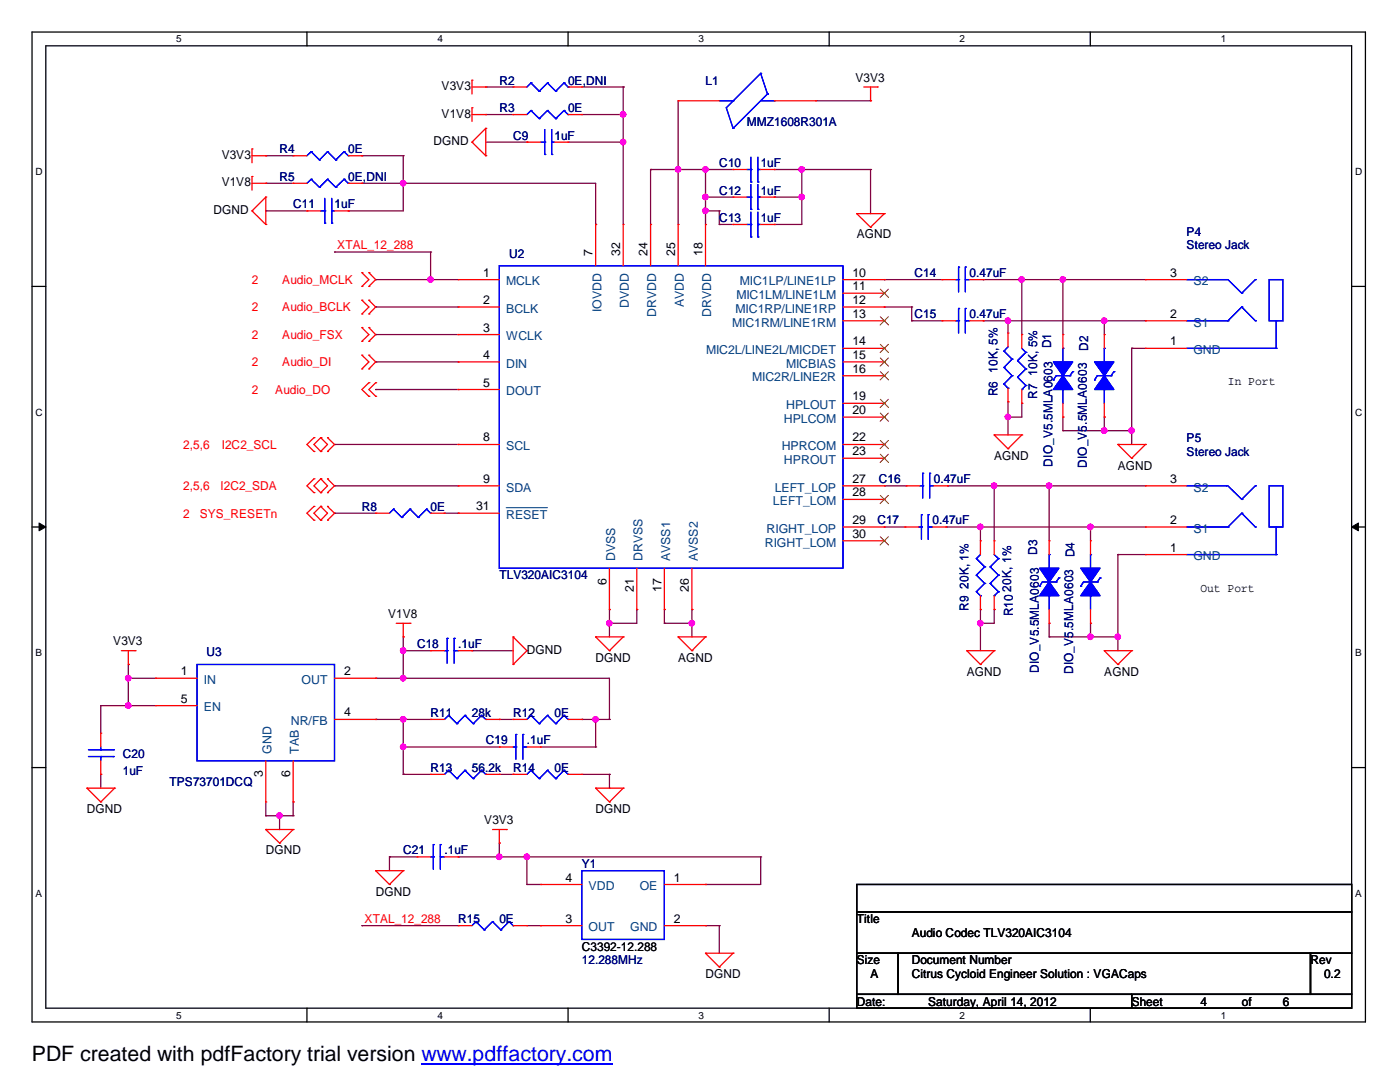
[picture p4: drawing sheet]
<svg xmlns="http://www.w3.org/2000/svg" width="279mm" height="216mm" viewBox="0 0 279 216" stroke-linecap="round" stroke-linejoin="round" font-family="sans-serif">
<path d="M6.4 6.4h266.1v197.5h-266.1zM9.1 9.1h260.6v192.1h-260.6z" fill="none" stroke="#000" stroke-width=".25"/>
<g fill="#fff">
<path d="M35.2 6.6h1.1v2.3h-1.1z"/>
<path d="M35.2 201.4h1.1v2.3h-1.1z"/>
</g>
<path d="M61.3 6.4v2.7M61.3 201.2v2.7" fill="none" stroke="#000" stroke-width=".25"/>
<g fill="#fff">
<path d="M87.3 6.6h1.1v2.3h-1.1z"/>
<path d="M87.3 201.4h1.1v2.3h-1.1z"/>
</g>
<path d="M113.4 6.4v2.7M113.4 201.2v2.7" fill="none" stroke="#000" stroke-width=".25"/>
<g fill="#fff">
<path d="M139.4 6.6h1.1v2.3h-1.1z"/>
<path d="M139.4 201.4h1.1v2.3h-1.1z"/>
</g>
<path d="M165.5 6.4v2.7M165.5 201.2v2.7" fill="none" stroke="#000" stroke-width=".25"/>
<g fill="#fff">
<path d="M191.5 6.6h1.1v2.3h-1.1z"/>
<path d="M191.5 201.4h1.1v2.3h-1.1z"/>
</g>
<path d="M217.6 6.4v2.7M217.6 201.2v2.7" fill="none" stroke="#000" stroke-width=".25"/>
<g fill="#fff">
<path d="M243.6 6.6h1.1v2.3h-1.1z"/>
<path d="M243.6 201.4h1.1v2.3h-1.1z"/>
<path d="M7.1 33.1h1.4v2.2h-1.4z"/>
<path d="M270.5 33.1h1.4v2.2h-1.4z"/>
<path d="M7.1 81.1h1.4v2.3h-1.4z"/>
<path d="M270.5 81.1h1.4v2.3h-1.4z"/>
</g>
<path d="M6.4 57.2h2.7M269.7 57.2h2.8" fill="none" stroke="#000" stroke-width=".25"/>
<g fill="#fff">
<path d="M7.1 129.1h1.3v2.3h-1.3z"/>
<path d="M270.5 129.1h1.3v2.3h-1.3z"/>
</g>
<path d="M6.4 105.2h2.7M269.7 105.2h2.8" fill="none" stroke="#000" stroke-width=".25"/>
<g fill="#000" stroke="#000" stroke-width=".2">
<path d="M7.8 104.4l1.3 .8-1.3 .7z" fill-rule="evenodd"/>
<path d="M269.7 105.2l1.4-.8v1.5z" fill-rule="evenodd"/>
</g>
<g fill="#fff">
<path d="M7.1 177.1h1.3v2.3h-1.3z"/>
<path d="M270.5 177.1h1.3v2.3h-1.3z"/>
</g>
<path d="M6.4 153.2h2.7M269.7 153.2h2.8M171 176.5h98.7v5.4h-98.7zM171 181.9h98.7v8.3h-98.7zM171 190.2h8.2v8.2h-8.2zM171 198.4h54.8v2.8h-54.8zM179.2 190.2h82.3v8.2h-82.3zM225.8 198.4h43.9v2.8h-43.9zM261.5 190.2h8.2v8.2h-8.2z" fill="none" stroke="#000" stroke-width=".25"/>
<g fill="none" stroke="#800040" stroke-width=".25">
<path d="M96.9 17.4h.1M96.9 17.4h5.5M116.1 17.4h8.3M124.4 17.4h.1M124.4 17.4v27.4M53 36.6h.1M53 31.1h.1M53 31.1h5.5M53 36.6h5.5M72.2 31.1h.1M72.2 36.6h.1M72.2 36.6h46.7v8.2"/>
<path d="M72.2 31.1h8.3M80.5 36.6h.1M80.5 31.1h.1M80.5 31.1v11h-11M96.9 22.9h.1M96.9 22.9h5.5M96.9 28.4h8.3M105.2 28.4h.1M113.4 28.4h11M116.1 22.9h8.3M124.4 28.4h.1M124.4 22.9h.1"/>
<path d="M129.8 33.8h.1M129.8 33.8v11M129.8 33.8h16.5M135.3 33.8h.1M135.3 20.1v24.7M140.8 33.8h.1M140.8 39.3h.1M140.8 39.3h5.5M140.8 33.8v11M154.5 39.3h.1M154.5 33.8h.1M154.5 39.3h5.5"/>
<path d="M154.5 33.8h19.2M160 33.8h.1M160 39.3h.1M160 33.8v11h-5.5M162.8 20.1h10.9M173.7 33.8h.1M173.7 20.1h.1M173.7 33.8v8.8M53 42.1h.1M53 42.1h8.3M66.8 50.3h.1M66.8 50.3h19.1"/>
<path d="M69.5 42.1h.1M75 55.8h.1M75 55.8h16.4M85.9 50.3h.1M85.9 55.8h.1M85.9 50.3v5.5M118.9 44.8h.1M140.8 42.1h.1M140.8 42.1h2.8M143.6 44.8h.1M143.6 42.1h.1M143.6 44.8h2.7"/>
<path d="M143.6 42.1v2.7M154.5 44.8h.1M176.5 55.8h.1M176.5 55.8h11.5M196.2 55.8h.1M196.2 55.8h32.4M203.9 55.8h.1M203.9 55.8v11M212.1 55.8h.1M212.1 55.8v11M75 77.7h.1M75 72.2h.1"/>
<path d="M75 61.3h.1M75 66.8h.1M75 61.3h16.4M75 77.7h16.4M75 72.2h16.4M75 66.8h16.4M176.5 61.3h.1M176.5 61.3h5.4M181.9 61.3h.1M181.9 64h.1M181.9 61.3v2.7M181.9 64h6.1"/>
<path d="M196.2 64h.1M196.2 64h32.4M201.2 64h.1M201.2 64v2.5M220.4 64h.1M220.4 64v2.8M225.8 69.5h.1M225.8 69.5h2.8M225.8 69.5v19.2M66.8 88.7h.1M66.8 96.9h.1M66.8 96.9h24.6"/>
<path d="M66.8 88.7h24.6M176.5 96.9h.1M176.5 96.9h4.3M189.1 96.9h.1M189.1 96.9h39.5M198.4 96.9h.1M198.4 96.9v11M201.2 83.2h.1M201.2 80.2h.1M201.2 80.2v6.6M203.9 80.5h.1M203.9 80.5v2.7h-2.7"/>
<path d="M209.4 96.9h.1M209.4 96.9v11M212.1 83.2h.1M212.1 85.9h.1M212.1 85.9h13.7M212.1 83.2v2.7M220.4 83.2h.1M220.4 85.9h.1M220.4 83.2v2.7M225.8 85.9h.1M66.8 102.4h.1M66.8 102.4h8.2"/>
<path d="M88.7 102.4h2.7M91.4 102.4h.1M176.5 105.2h.1M176.5 105.2h4.1M188.8 105.2h.1M188.8 105.2h39.8M195.7 105.2h.1M195.7 105.2v2.7M217.6 105.2h.1M217.6 105.2v2.7M223.1 110.7h.1M223.1 110.7v19.1"/>
<path d="M223.1 110.7h5.5M25.6 135.3h.1M25.6 132.6h.1M25.6 132.6v8.2M25.6 135.3h5.5M75 135.3h.1M75 135.3h46.6v8.3M80.5 129.8h.1M80.5 135.3h.1M80.5 127.1h.1M80.5 127.1v8.2M80.5 129.8h5.4"/>
<path d="M94.2 129.8h.1M94.2 129.8h8.2M121.6 121.6h.1M121.6 124.4h.1M121.6 121.6v5.5M127.1 121.6h.1M127.1 121.6v2.8h-5.5M132.6 121.6h.1M132.6 124.4h.1M132.6 124.4h5.5M132.6 121.6v2.8M138.1 121.6h.1"/>
<path d="M138.1 124.4h.1M138.1 121.6v5.5M195.7 124.4h.1M195.7 121.6h.1M195.7 121.6v8.2M198.4 121.6h.1M198.4 121.6v2.8h-2.7M209.4 127.1h.1M209.4 124.4h.1M209.4 127.1h13.7M209.4 124.4v2.7M217.6 124.4h.1"/>
<path d="M217.6 127.1h.1M217.6 124.4v2.7M223.1 127.1h.1M20.1 154.5h.1M20.1 140.8h.1M20.1 140.8h11M20.1 140.8v5.5M20.1 154.5v2.8M25.6 140.8h.1M75 143.6h.1M75 143.6h10.9M80.5 143.6h.1"/>
<path d="M80.5 154.5h.1M80.5 149.1h.1M80.5 143.6v10.9M80.5 154.5h5.4M80.5 149.1h19.2M99.7 143.6h.1M99.7 143.6h2.7M99.7 154.5h2.7M102.4 154.5h.1M107.9 149.1h11M116.1 143.6h.1M116.1 143.6h5.5"/>
<path d="M116.1 154.5h5.5M118.9 143.6h.1M118.9 149.1h.1M118.9 143.6v5.5M121.6 143.6h.1M121.6 154.5h.1M121.6 157.3h.1M121.6 154.5v2.8M53 162.8h.1M53 162.8h5.5M53 160v2.8M55.8 162.8h.1"/>
<path d="M55.8 162.8v2.7M58.5 162.8h.1M58.5 160h.1M58.5 160v2.8M77.7 171h.1M77.7 171h5.5M77.7 171v2.7M91.4 171h.1M91.4 171h60.4M99.7 171h.1M99.7 168.2h.1M99.7 168.2v2.8"/>
<path d="M105.2 171h.1M105.2 176.5h.1M105.2 176.5h2.7M105.2 171v5.5M140.8 176.5h.1M151.8 171h.1M151.8 171v5.5h-11M72.2 184.7h.1M72.2 184.7h19.2M105.2 184.7h2.7M107.9 184.7h.1M140.8 184.7h.1"/>
<path d="M140.8 184.7h2.8M143.6 184.7h.1M143.6 184.7v5.5"/>
</g>
<g fill="#f0f" stroke="#f0f" stroke-width=".25">
<circle cx="220.4" cy="85.9" r=".54"/>
<circle cx="160" cy="33.8" r=".54"/>
<circle cx="85.9" cy="55.8" r=".54"/>
<circle cx="140.8" cy="42.1" r=".54"/>
<circle cx="195.6" cy="105.1" r=".54"/>
<circle cx="124.3" cy="28.3" r=".54"/>
<circle cx="198.4" cy="96.9" r=".54"/>
<circle cx="140.8" cy="33.8" r=".54"/>
<circle cx="209.4" cy="96.9" r=".54"/>
<circle cx="160" cy="39.3" r=".54"/>
<circle cx="195.6" cy="124.3" r=".54"/>
<circle cx="217.6" cy="105.1" r=".54"/>
<circle cx="220.4" cy="64" r=".54"/>
<circle cx="201.1" cy="64" r=".54"/>
<circle cx="217.6" cy="127.1" r=".54"/>
<circle cx="223.1" cy="127.1" r=".54"/>
<circle cx="212.1" cy="55.8" r=".54"/>
<circle cx="203.9" cy="55.8" r=".54"/>
<circle cx="121.6" cy="124.3" r=".54"/>
<circle cx="225.8" cy="85.9" r=".54"/>
<circle cx="140.8" cy="39.3" r=".54"/>
<circle cx="135.3" cy="33.8" r=".54"/>
<circle cx="201.1" cy="83.2" r=".54"/>
<circle cx="105.1" cy="171" r=".54"/>
<circle cx="138.1" cy="124.3" r=".54"/>
<circle cx="25.6" cy="140.8" r=".54"/>
<circle cx="25.6" cy="135.3" r=".54"/>
<circle cx="55.8" cy="162.7" r=".54"/>
<circle cx="80.4" cy="143.5" r=".54"/>
<circle cx="80.4" cy="135.3" r=".54"/>
<circle cx="80.4" cy="129.8" r=".54"/>
<circle cx="118.8" cy="143.5" r=".54"/>
<circle cx="99.6" cy="171" r=".54"/>
<circle cx="80.4" cy="149" r=".54"/>
<circle cx="124.3" cy="22.8" r=".54"/>
<circle cx="80.4" cy="36.5" r=".54"/>
</g>
<g fill="none" stroke="#f00" stroke-width=".25">
<path d="M94.2 16h.1M94.2 17.4h2.7M94.2 16v2.8M96.9 17.4h.1M102.4 17.4h.1M102.4 17.4h2.8M113.4 17.4h2.7M116.1 17.4h.1M172.4 17.4h2.7M173.7 17.4v2.7M175.1 17.4h.1M50.3 29.7h.1"/>
<path d="M50.3 35.2h.1M50.3 31.1h2.7M50.3 29.7v2.8M50.3 35.2v2.7M50.3 36.6h2.7M53 39.3h.1M53 31.1h.1M53 36.6h.1M53 39.3v5.5M53 39.3l-2.7 2.8M58.5 31.1h.1M58.5 36.6h.1"/>
<path d="M58.5 31.1h2.8M58.5 36.6h2.8M69.5 31.1h2.7M69.5 36.6h2.7M72.2 31.1h.1M72.2 36.6h.1M94.2 28.4h.1M94.2 21.5h.1M94.2 28.4l2.7 2.7M94.2 21.5v2.7M94.2 22.9h2.7M96.9 31.1h.1"/>
<path d="M96.9 25.6h.1M96.9 22.9h.1M96.9 25.6v5.5M96.9 25.6l-2.7 2.8M102.4 22.9h.1M102.4 22.9h2.8M105.2 28.4h.1M105.2 28.4h2.7M110.7 28.4h2.7M113.4 28.4h.1M113.4 22.9h2.7M116.1 22.9h.1"/>
<path d="M135.3 20.1h.1M135.3 20.1h8.3M146.3 39.3h.1M146.3 33.8h.1M146.3 39.3h2.8M146.3 33.8h2.8M151.8 39.3h2.7M151.8 33.8h2.7M154.5 39.3h.1M154.5 33.8h.1M154.5 20.1h8.3M162.8 20.1h.1"/>
<path d="M173.7 20.1h.1M50.3 42.1h.1M50.3 42.1l2.7 2.7M53 44.8h.1M61.3 42.1h.1M61.3 42.1h2.7M66.8 42.1h2.7M69.5 42.1h.1M72.2 59.9h.1M72.2 57.2h.1M72.2 54.4h.1M72.2 59.9l1.4 1.4-1.4 1.4"/>
<path d="M72.2 54.4l1.4 1.4-1.4 1.4M73.6 59.9h.1M73.6 54.4h.1M73.6 57.2h.1M73.6 59.9l1.4 1.4-1.4 1.4M73.6 54.4l1.4 1.4-1.4 1.4M91.4 55.8h.1M91.4 55.8h8.3M118.9 44.8h.1M118.9 44.8v8.2M124.4 44.8h.1M124.4 44.8v8.2"/>
<path d="M129.8 44.8h.1M129.8 44.8v8.2M135.3 44.8h.1M135.3 44.8v8.2M140.8 44.8h.1M140.8 44.8v8.2M146.3 44.8h.1M146.3 44.8h2.8M151.8 44.8h2.7M154.5 44.8h.1M168.2 55.8h8.3M168.2 58.5h8.3"/>
<path d="M171 42.6h.1M171 42.6h5.5M171 42.6l2.7 2.7M173.7 45.3h.1M176.5 42.6h.1M176.5 55.8h.1M176.5 58.5h.1M176.5 42.6l-2.8 2.7M188 55.8h.1M188 55.8h2.8M193.5 55.8h2.7M196.2 55.8h.1"/>
<path d="M228.6 55.8h.1M228.6 55.8h8.2M72.2 68.1h.1M72.2 65.4h.1M72.2 62.7h.1M72.2 73.6h.1M72.2 70.9h.1M72.2 65.4l1.4 1.4-1.4 1.3M72.2 70.9l1.4 1.3-1.4 1.4M73.6 76.4h.1M73.6 79.1h.1M73.6 65.4h.1"/>
<path d="M73.6 68.1h.1M73.6 62.7h.1M73.6 70.9h.1M73.6 73.6h.1M73.6 76.4l-1.4 1.3 1.4 1.4M73.6 65.4l1.4 1.4-1.4 1.3M73.6 70.9l1.4 1.3-1.4 1.4M75 79.1h.1M75 76.4h.1M75 76.4l-1.4 1.3 1.4 1.4M91.4 61.3h.1M91.4 66.8h.1"/>
<path d="M91.4 72.2h.1M91.4 77.7h.1M91.4 61.3h8.3M91.4 66.8h8.3M91.4 72.2h8.3M91.4 77.7h8.3M168.2 69.5h8.3M168.2 64h8.3M168.2 61.3h8.3M168.2 72.2h8.3M168.2 75h8.3M176.5 61.3h.1"/>
<path d="M176.5 64h.1M176.5 69.5h.1M176.5 72.2h.1M176.5 75h.1M188 64h.1M188 64h2.8M193.5 64h2.7M196.2 64h.1M201.2 66.5h.1M201.2 66.5v2.7M201.2 77.5v2.7M203.9 66.8h.1"/>
<path d="M203.9 66.8v2.7M203.9 77.7v2.8M212.1 66.8h.1M212.1 66.8v2.7M220.4 66.8h.1M220.4 66.8v2.7M228.6 69.5h.1M228.6 64h.1M228.6 69.5h8.2M228.6 64h8.2M62.7 95.5h.1M62.7 98.3h.1"/>
<path d="M62.7 87.3h.1M62.7 90.1h.1M62.7 95.5l-1.4 1.4 1.4 1.4M62.7 87.3l-1.4 1.4 1.4 1.4M64 98.3h.1M64 95.5h.1M64 90.1h.1M64 87.3h.1M64 87.3l-1.3 1.4 1.3 1.4M64 95.5l-1.3 1.4 1.3 1.4M64 95.5l1.4 1.4-1.4 1.4M64 87.3l1.4 1.4-1.4 1.4"/>
<path d="M65.4 95.5h.1M65.4 98.3h.1M65.4 87.3h.1M65.4 90.1h.1M65.4 95.5l1.4 1.4-1.4 1.4M65.4 87.3l1.4 1.4-1.4 1.4M91.4 88.7h.1M91.4 96.9h.1M91.4 88.7h8.3M91.4 96.9h8.3M168.2 88.7h8.3M168.2 96.9h8.3"/>
<path d="M168.2 80.5h8.3M168.2 91.4h8.3M168.2 99.7h8.3M168.2 83.2h8.3M176.5 80.5h.1M176.5 88.7h.1M176.5 91.4h.1M176.5 96.9h.1M176.5 99.7h.1M176.5 83.2h.1M180.8 96.9h.1M180.8 96.9h2.8"/>
<path d="M186.4 96.9h2.7M189.1 96.9h.1M198.4 86.8h.1M198.4 86.8h5.5M198.4 86.8l2.8 2.7M201.2 89.5h.1M201.2 80.2h.1M203.9 86.8h.1M203.9 80.5h.1M203.9 86.8l-2.7 2.7M212.1 83.2h.1M212.1 80.5v2.7"/>
<path d="M220.4 83.2h.1M220.4 80.5v2.7M223.1 88.7h.1M223.1 88.7h5.5M223.1 88.7l2.7 2.7M225.8 91.4h.1M228.6 88.7h.1M228.6 96.9h.1M228.6 88.7l-2.8 2.7M228.6 96.9h8.2M62.7 101h.1M62.7 103.8h.1"/>
<path d="M62.7 101l-1.4 1.4 1.4 1.4M64 103.8h.1M64 101h.1M64 101l-1.3 1.4 1.3 1.4M64 101l1.4 1.4-1.4 1.4M65.4 101h.1M65.4 103.8h.1M65.4 101l1.4 1.4-1.4 1.4M75 102.4h.1M75 102.4h2.7M85.9 102.4h2.8M88.7 102.4h.1"/>
<path d="M91.4 102.4h.1M91.4 102.4h8.3M121.6 113.4v8.2M127.1 113.4v8.2M132.6 113.4v8.2M138.1 113.4v8.2M168.2 105.2h8.3M168.2 107.9h8.3M176.5 105.2h.1M176.5 107.9h.1M180.6 105.2h.1M180.6 105.2h2.7"/>
<path d="M186.1 105.2h2.7M188.8 105.2h.1M195.7 107.9h.1M195.7 107.9v2.8M195.7 118.9v2.7M198.4 107.9h.1M198.4 107.9v2.8M198.4 118.9v2.7M209.4 107.9h.1M209.4 107.9v2.8M217.6 107.9h.1M217.6 107.9v2.8"/>
<path d="M228.6 110.7h.1M228.6 105.2h.1M228.6 110.7h8.2M228.6 105.2h8.2M24.2 129.8h2.8M25.6 132.6h.1M25.6 129.8v2.8M27 129.8h.1M31.1 135.3h.1M31.1 135.3h8.2M66.8 135.3h8.2M75 135.3h.1"/>
<path d="M79.1 124.4h2.7M80.5 127.1h.1M80.5 124.4v2.7M81.8 124.4h.1M85.9 129.8h.1M85.9 129.8h2.8M91.4 129.8h2.8M94.2 129.8h.1M102.4 127.1h.1M102.4 132.6h.1M102.4 127.1v5.5M102.4 127.1l2.8 2.7"/>
<path d="M105.2 129.8h.1M105.2 129.8l-2.8 2.8M118.9 127.1h.1M118.9 127.1h5.5M118.9 127.1l2.7 2.7M121.6 129.8h.1M121.6 121.6h.1M124.4 127.1h.1M124.4 127.1l-2.8 2.7M127.1 121.6h.1M132.6 121.6h.1M135.3 127.1h.1"/>
<path d="M135.3 127.1h5.5M135.3 127.1l2.8 2.7M138.1 129.8h.1M138.1 121.6h.1M140.8 127.1h.1M140.8 127.1l-2.7 2.7M193 129.8h.1M193 129.8h5.4M193 129.8l2.7 2.8M195.7 132.6h.1M195.7 121.6h.1M198.4 129.8h.1"/>
<path d="M198.4 121.6h.1M198.4 129.8l-2.7 2.8M209.4 124.4h.1M209.4 121.6v2.8M217.6 124.4h.1M217.6 121.6v2.8M220.4 129.8h.1M220.4 129.8h5.4M220.4 129.8l2.7 2.8M223.1 132.6h.1M225.8 129.8h.1M225.8 129.8l-2.7 2.8"/>
<path d="M17.4 157.3h.1M17.4 157.3h5.5M17.4 157.3l2.7 2.7M20.1 146.3h.1M20.1 154.5h.1M20.1 146.3v2.8M20.1 151.8v2.7M22.9 157.3h.1M22.9 157.3l-2.8 2.7M31.1 140.8h.1M31.1 140.8h8.2M53 151.8v8.2"/>
<path d="M58.5 151.8v8.2M66.8 143.6h8.2M75 143.6h.1M85.9 143.6h.1M85.9 154.5h.1M85.9 143.6h2.8M85.9 154.5h2.8M96.9 143.6h2.8M96.9 154.5h2.8M99.7 143.6h.1M99.7 149.1h.1M99.7 154.5h.1"/>
<path d="M99.7 149.1h2.7M102.4 154.5h.1M102.4 143.6h.1M102.4 143.6h2.8M102.4 154.5h2.8M105.2 149.1h2.7M107.9 149.1h.1M113.4 143.6h2.7M113.4 154.5h2.7M116.1 154.5h.1M116.1 143.6h.1M118.9 157.3h.1"/>
<path d="M118.9 157.3h5.5M118.9 157.3l2.7 2.7M124.4 157.3h.1M124.4 157.3l-2.8 2.7M20.1 160h.1M53 165.5h.1M53 160h.1M53 165.5h5.5M53 165.5l2.8 2.7M55.8 168.2h.1M58.5 165.5h.1M58.5 160h.1"/>
<path d="M58.5 165.5l-2.7 2.7M75 173.7h.1M75 173.7h5.5M75 173.7l2.7 2.8M77.7 176.5h.1M80.5 173.7h.1M80.5 173.7l-2.8 2.8M83.2 171h.1M83.2 171h2.7M88.7 171h2.7M91.4 171h.1M98.3 165.5h2.7"/>
<path d="M99.7 168.2h.1M99.7 165.5v2.7M101 165.5h.1M107.9 176.5h.1M107.9 176.5h8.2M121.6 160h.1M132.6 176.5h8.2M140.8 176.5h.1M91.4 184.7h.1M91.4 184.7h2.8M102.4 184.7h2.8M105.2 184.7h.1"/>
<path d="M107.9 184.7h.1M107.9 184.7h8.2M132.6 184.7h8.2M140.8 190.2h.1M140.8 184.7h.1M140.8 190.2h5.5M140.8 190.2l2.8 2.8M143.6 193h.1M146.3 190.2h.1M146.3 190.2l-2.7 2.8"/>
</g>
<g fill="none" stroke="#00f" stroke-width=".25">
<path d="M106 16.6h.1M106 16.6l-.8 .8M106 16.6l1.6 1.6M107.6 18.2h.1M109.3 16.6h.1M109.3 16.6l-1.7 1.6M109.3 16.6l1.6 1.6M110.9 18.2h.1M112.6 16.6h.1M112.6 16.6l-1.7 1.6M112.6 16.6l.8 .8M113.4 17.4h.1"/>
<path d="M151.8 14.6h.1M151.8 14.6l-6.9 6.9 1.4 4.1M151.8 14.6l1.4 4.2M153.2 18.8h.1M153.2 18.8l-6.9 6.8M62.1 30.3h.1M62.1 35.8h.1M62.1 30.3l-.8 .8M62.1 30.3l1.7 1.6M62.1 35.8l-.8 .8M62.1 35.8l1.7 1.6M63.8 31.9h.1"/>
<path d="M63.8 37.4h.1M64.8 39.6v4.9M65.4 30.3h.1M65.4 35.8h.1M65.4 30.3l-1.6 1.6M65.4 30.3l1.6 1.6M65.4 35.8l-1.6 1.6M65.4 35.8l1.6 1.6M66.2 39.6v4.9M67 31.9h.1M67 37.4h.1M68.7 30.3h.1"/>
<path d="M68.7 35.8h.1M68.7 30.3l-1.7 1.6M68.7 30.3l.8 .8M68.7 35.8l-1.7 1.6M68.7 35.8l.8 .8M69.5 31.1h.1M69.5 36.6h.1M106 22.1h.1M106 22.1l-.8 .8M106 22.1l1.6 1.6M107.6 23.7h.1M107.9 28.4h.8"/>
<path d="M108.7 30.8h.1M108.7 28.4h.1M108.7 25.9v4.9M109.3 22.1h.1M109.3 22.1l-1.7 1.6M109.3 22.1l1.6 1.6M110.1 28.4h.1M110.1 30.8h.1M110.1 28.4h.6M110.1 25.9v4.9M110.9 23.7h.1M112.6 22.1h.1"/>
<path d="M112.6 22.1l-1.7 1.6M112.6 22.1l.8 .8M113.4 22.9h.1M143.6 20.1h2.7M146.3 25.6h.1M146.3 20.1h.1M149.1 39.3h.8M149.1 33.8h.8M149.9 39.3h.1M149.9 36.3h.1M149.9 33.8h.1M149.9 31.4v4.9"/>
<path d="M149.9 36.8v5M151.3 39.3h.1M151.3 33.8h.1M151.3 36.3h.1M151.3 39.3h.5M151.3 31.4v4.9M151.3 36.8v5M151.3 33.8h.5M151.8 20.1h2.7M154.5 20.1h.1M64 42.1h.8M64.8 44.5h.1"/>
<path d="M64.8 42.1h.1M66.2 42.1h.1M66.2 44.5h.1M66.2 42.1h.6M99.7 53h68.5v60.4h-68.5zM149.1 44.8h.8M149.9 41.8h.1M149.9 47.3h.1M149.9 44.8h.1M149.9 42.3v5M151.3 41.8h.1M151.3 44.8h.1"/>
<path d="M151.3 47.3h.1M151.3 42.3v5M151.3 44.8h.5M190.8 55.8h.5M191.3 55.8h.1M191.3 53.3h.1M191.3 53.3v5M192.7 53.3h.1M192.7 55.8h.1M192.7 55.8h.8M192.7 53.3v5M236.8 55.8h8"/>
<path d="M244.8 55.8h.1M245.1 55.8l2.7 2.7M247.8 58.5h.1M250.5 55.8h.1M250.5 55.8l-2.7 2.7M253.3 55.8h2.7v8.2h-2.7zM190.8 64h.5M191.3 64h.1M191.3 61.6h.1M191.3 61.6v4.9M192.7 61.6h.1M192.7 64h.1"/>
<path d="M192.7 64h.8M192.7 61.6v4.9M200.4 70.1h.1M200.4 73.3h.1M200.4 76.6h.1M200.4 70.1l1.6 1.6M200.4 73.3l1.6 1.7M200.4 76.6l.8 .9M201.2 77.5h.1M201.2 69.2l-.8 .9M202 71.7h.1M202 75h.1"/>
<path d="M202 71.7l-1.6 1.6M202 75l-1.6 1.6M203.1 72h.1M203.1 75.3h.1M203.1 72l1.6 1.6M203.1 75.3l1.6 1.6M203.9 77.7h.1M203.9 69.5l.8 .8M204.7 70.3h.1M204.7 73.6h.1M204.7 76.9h.1M204.7 70.3l-1.6 1.7"/>
<path d="M204.7 73.6l-1.6 1.7M204.7 76.9l-.8 .8M210.2 75.8h.1M212.1 77.7h.1M212.1 69.5h.1M212.1 69.5v2.7M212.1 77.7v2.8M213.5 75h.1M213.5 75h-2.7l-.6 .8M214.1 74.2h.1M214.1 74.2l-.6 .8M218.4 75.8h.1"/>
<path d="M220.4 77.7h.1M220.4 69.5h.1M220.4 69.5v2.7M220.4 77.7v2.8M221.7 75h.1M221.7 75h-2.7l-.6 .8M222.3 74.2h.1M222.3 74.2l-.6 .8M236.8 64h8.3M236.8 69.5h17.9M245.1 64h.1M247.8 61.3h.1"/>
<path d="M247.8 61.3l-2.7 2.7M247.8 61.3l2.7 2.7M250.5 64h.1M254.7 69.5h.1M254.7 64h.1M254.7 64v5.5M183.6 96.9h.5M184.1 96.9h.1M184.1 94.4h.1M184.1 94.4v5M185.5 94.4h.1M185.5 96.9h.1"/>
<path d="M185.5 96.9h.9M185.5 94.4v5M236.8 96.9h8M244.8 96.9h.1M245.1 96.9l2.7 2.8M247.8 99.7h.1M250.5 96.9h.1M250.5 96.9l-2.7 2.8M253.3 96.9h2.7v8.3h-2.7zM78.5 101.6h.1M78.5 101.6l-.8 .8M78.5 101.6l1.7 1.7"/>
<path d="M80.2 103.3h.1M81.8 101.6h.1M81.8 101.6l-1.6 1.7M81.8 101.6l1.7 1.7M83.5 103.3h.1M85.1 101.6h.1M85.1 101.6l-1.6 1.7M85.1 101.6l.8 .8M85.9 102.4h.1M183.3 105.2h.6M183.9 105.2h.1M183.9 102.7h.1"/>
<path d="M183.9 102.7v4.9M185.3 102.7h.1M185.3 105.2h.1M185.3 105.2h.8M185.3 102.7v4.9M194.9 111.5h.1M194.9 114.8h.1M194.9 118.1h.1M194.9 111.5l1.6 1.6M194.9 114.8l1.6 1.6M194.9 118.1l.8 .8M195.7 118.9h.1"/>
<path d="M195.7 110.7l-.8 .8M196.5 113.1h.1M196.5 116.4h.1M196.5 113.1l-1.6 1.7M196.5 116.4l-1.6 1.7M197.6 113.1h.1M197.6 116.4h.1M197.6 113.1l1.7 1.7M197.6 116.4l1.7 1.7M198.4 118.9h.1M198.4 110.7l.9 .8M199.3 111.5h.1"/>
<path d="M199.3 114.8h.1M199.3 118.1h.1M199.3 111.5l-1.7 1.6M199.3 114.8l-1.7 1.6M199.3 118.1l-.9 .8M207.5 117h.1M209.4 118.9h.1M209.4 110.7h.1M209.4 110.7v2.7M209.4 118.9v2.7M210.8 116.1h.1M210.8 116.1h-2.8l-.5 .9"/>
<path d="M211.3 115.3h.1M211.3 115.3l-.5 .8M215.7 117h.1M217.6 118.9h.1M217.6 110.7h.1M217.6 110.7v2.7M217.6 118.9v2.7M219 116.1h.1M219 116.1h-2.8l-.5 .9M219.5 115.3h.1M219.5 115.3l-.5 .8M236.8 105.2h8.3"/>
<path d="M236.8 110.7h17.9M245.1 105.2h.1M247.8 102.4h.1M247.8 102.4l-2.7 2.8M247.8 102.4l2.7 2.8M250.5 105.2h.1M254.7 110.7h.1M254.7 105.2h.1M254.7 105.2v5.5M39.3 132.6h27.5v19.2h-27.5zM88.7 129.8h.5M89.2 129.8h.1"/>
<path d="M89.2 127.4h.1M89.2 127.4v4.9M90.6 127.4h.1M90.6 129.8h.1M90.6 129.8h.8M90.6 127.4v4.9M17.7 151h4.9M17.7 149.6h4.9M20.1 149.6h.1M20.1 151h.1M20.1 149.1v.5M20.1 151v.8"/>
<path d="M22.6 151h.1M22.6 149.6h.1M89.5 142.7h.1M89.5 153.7h.1M89.5 142.7l-.8 .9M89.5 142.7l1.7 1.7M89.5 153.7l-.8 .8M89.5 153.7l1.7 1.7M91.2 144.4h.1M91.2 155.4h.1M92.8 142.7h.1M92.8 153.7h.1"/>
<path d="M92.8 142.7l-1.6 1.7M92.8 142.7l1.6 1.7M92.8 153.7l-1.6 1.7M92.8 153.7l1.6 1.7M94.4 144.4h.1M94.4 155.4h.1M96.1 142.7h.1M96.1 153.7h.1M96.1 142.7l-1.7 1.7M96.1 142.7l.8 .9M96.1 153.7l-1.7 1.7M96.1 153.7l.8 .8"/>
<path d="M96.9 143.6h.1M96.9 154.5h.1M102.4 149.1h.6M103 149.1h.1M103 146.6h.1M103 146.6v4.9M104.4 146.6h.1M104.4 149.1h.1M104.4 149.1h.8M104.4 146.6v4.9M106 153.7h.1M106 142.7h.1"/>
<path d="M106 153.7l-.8 .8M106 153.7l1.6 1.7M106 142.7l-.8 .9M106 142.7l1.6 1.7M107.6 155.4h.1M107.6 144.4h.1M109.3 153.7h.1M109.3 142.7h.1M109.3 153.7l-1.7 1.7M109.3 153.7l1.6 1.7M109.3 142.7l-1.7 1.7M109.3 142.7l1.6 1.7"/>
<path d="M110.9 155.4h.1M110.9 144.4h.1M112.6 153.7h.1M112.6 142.7h.1M112.6 153.7l-1.7 1.7M112.6 153.7l.8 .8M112.6 142.7l-1.7 1.7M112.6 142.7l.8 .9M113.4 154.5h.1M113.4 143.6h.1M85.9 171h.6M86.5 171h.1"/>
<path d="M86.5 168.5h.1M86.5 168.5v5M87.9 168.5h.1M87.9 171h.1M87.9 171h.8M87.9 168.5v5M116.1 173.7h16.5v13.8h-16.5zM95 183.9h.1M95 183.9l-.8 .8M95 183.9l1.6 1.6M96.6 185.5h.1M98.3 183.9h.1"/>
<path d="M98.3 183.9l-1.7 1.6M98.3 183.9l1.6 1.6M99.9 185.5h.1M101.6 183.9h.1M101.6 183.9l-1.7 1.6M101.6 183.9l.8 .8M102.4 184.7h.1"/>
</g>
<g fill="#00f" stroke="#00f" stroke-width=".25">
<path d="M220.4 75l1.9 2.7h-3.9z" fill-rule="evenodd"/>
<path d="M218.4 72.2h3.9l-1.9 2.8z" fill-rule="evenodd"/>
<path d="M220.4 75l1.9 2.7h-3.9z" fill-rule="evenodd"/>
<path d="M218.4 72.2h3.9l-1.9 2.8z" fill-rule="evenodd"/>
<path d="M217.6 116.1l1.9 2.8h-3.8z" fill-rule="evenodd"/>
<path d="M215.7 113.4h3.8l-1.9 2.7z" fill-rule="evenodd"/>
<path d="M217.6 116.1l1.9 2.8h-3.8z" fill-rule="evenodd"/>
<path d="M215.7 113.4h3.8l-1.9 2.7z" fill-rule="evenodd"/>
<path d="M209.4 116.1l1.9 2.8h-3.8z" fill-rule="evenodd"/>
<path d="M207.5 113.4h3.8l-1.9 2.7z" fill-rule="evenodd"/>
<path d="M209.4 116.1l1.9 2.8h-3.8z" fill-rule="evenodd"/>
<path d="M207.5 113.4h3.8l-1.9 2.7z" fill-rule="evenodd"/>
<path d="M212.1 75l2 2.7h-3.9z" fill-rule="evenodd"/>
<path d="M210.2 72.2h3.9l-2 2.8z" fill-rule="evenodd"/>
<path d="M212.1 75l2 2.7h-3.9z" fill-rule="evenodd"/>
<path d="M210.2 72.2h3.9l-2 2.8z" fill-rule="evenodd"/>
</g>
<g fill="none" stroke="#804000" stroke-width=".2">
<path d="M175.7 57.7l1.6 1.7M177.3 57.7l-1.7 1.7M175.7 63.2l1.6 1.7M175.7 68.7l1.6 1.7M175.7 71.4l1.6 1.7M175.7 74.2l1.6 1.6M175.7 79.7l1.6 1.6M177.3 63.2l-1.7 1.7M177.3 68.7l-1.7 1.7M177.3 71.4l-1.7 1.7M177.3 74.2l-1.7 1.6M177.3 79.7l-1.7 1.6"/>
<path d="M175.7 87.9l1.6 1.6M175.7 90.6l1.6 1.7M175.7 98.8l1.6 1.7M175.7 82.4l1.6 1.7M177.3 87.9l-1.7 1.6M177.3 90.6l-1.7 1.7M177.3 98.8l-1.7 1.7M177.3 82.4l-1.7 1.7M175.7 107.1l1.6 1.7M177.3 107.1l-1.7 1.7"/>
</g>
<path d="M101 101.3h8.3" fill="none" stroke="#004080" stroke-width=".2"/>
<path d="M84.1 212.3h38.2" fill="none" stroke="#00f" stroke-width=".3"/>
<text font-size="4.2" x="6.3" y="211.7">PDF created with pdfFactory trial version www.pdffactory.com</text>
<g font-size="2.5">
<text x="88.1" y="18">V3V3</text>
<text x="170.7" y="16.3">V3V3</text>
<text x="88.1" y="23.5">V1V8</text>
<text x="86.5" y="29">DGND</text>
<text x="44.2" y="31.7">V3V3</text>
<text x="44.2" y="37.2">V1V8</text>
<text x="42.6" y="42.7">DGND</text>
<text x="171" y="47.6">AGND</text>
<text x="118.3" y="51.1" transform="rotate(-90 118.3 51.1)">7</text>
<text x="123.8" y="51.1" transform="rotate(-90 123.8 51.1)">32</text>
<text x="129.2" y="51.1" transform="rotate(-90 129.2 51.1)">24</text>
<text x="134.7" y="51.1" transform="rotate(-90 134.7 51.1)">25</text>
<text x="140.2" y="51.1" transform="rotate(-90 140.2 51.1)">18</text>
<text x="96.4" y="55.2">1</text>
<text x="170.1" y="55.2">10</text>
<text x="170.1" y="57.9">11</text>
<text x="233.6" y="55.2">3</text>
<text x="96.4" y="60.7">2</text>
<text x="170.1" y="60.7">12</text>
<text x="170.1" y="63.4">13</text>
<text x="233.6" y="63.4">2</text>
<text x="96.4" y="66.2">3</text>
<text x="96.4" y="71.6">4</text>
<text x="170.1" y="71.6">15</text>
<text x="170.1" y="68.9">14</text>
<text x="233.6" y="68.9">1</text>
<text x="96.4" y="77.1">5</text>
<text x="170.1" y="74.4">16</text>
<text x="245.1" y="76.9">In Port</text>
<text x="170.1" y="79.9">19</text>
<text x="170.1" y="82.6">20</text>
<text x="96.4" y="88.1">8</text>
<text x="170.1" y="88.1">22</text>
<text x="170.1" y="90.8">23</text>
<text x="198.4" y="91.8">AGND</text>
<text x="223.1" y="93.7">AGND</text>
<text x="95" y="101.8">31</text>
<text x="96.4" y="96.4">9</text>
<text x="170.1" y="96.4">27</text>
<text x="170.1" y="99.1">28</text>
<text x="233.6" y="96.4">3</text>
<text x="170.1" y="104.6">29</text>
<text x="170.1" y="107.3">30</text>
<text x="233.6" y="104.6">2</text>
<text x="233.6" y="110.1">1</text>
<text x="121" y="116.7" transform="rotate(-90 121 116.7)">6</text>
<text x="126.5" y="118.1" transform="rotate(-90 126.5 118.1)">21</text>
<text x="132" y="118.1" transform="rotate(-90 132 118.1)">17</text>
<text x="137.5" y="118.1" transform="rotate(-90 137.5 118.1)">26</text>
<text x="239.6" y="118.1">Out Port</text>
<text x="77.5" y="123.3">V1V8</text>
<text x="22.6" y="128.8">V3V3</text>
<text x="105.2" y="130.4">DGND</text>
<text x="36.1" y="134.7">1</text>
<text x="68.7" y="134.7">2</text>
<text x="118.9" y="132.1">DGND</text>
<text x="135.3" y="132.1">AGND</text>
<text x="193" y="134.8">AGND</text>
<text x="220.4" y="134.8">AGND</text>
<text x="36.1" y="140.2">5</text>
<text x="68.7" y="143">4</text>
<text x="52.5" y="155.1" transform="rotate(-90 52.5 155.1)">3</text>
<text x="57.9" y="155.1" transform="rotate(-90 57.9 155.1)">6</text>
<text x="17.4" y="162.3">DGND</text>
<text x="96.6" y="164.5">V3V3</text>
<text x="118.9" y="162.3">DGND</text>
<text x="53" y="170.5">DGND</text>
<text x="75" y="178.7">DGND</text>
<text x="112.9" y="175.9">4</text>
<text x="134.5" y="175.9">1</text>
<text x="112.9" y="184.1">3</text>
<text x="134.5" y="184.1">2</text>
<text x="171" y="184.2">Title</text>
<text x="116.1" y="189.7">C3392-12.288</text>
<text x="181.9" y="186.9">Audio Codec TLV320AIC3104</text>
<text x="140.8" y="195.2">DGND</text>
<text x="171" y="192.4">Size</text>
<text x="173.7" y="195.2">A</text>
<text x="181.9" y="192.4">Document Number</text>
<text x="181.9" y="195.2">Citrus Cycloid Engineer Solution ::: VGACaps</text>
<text x="181.9" y="195.2">Citrus Cycloid Engineer Solution</text>
<text x="218.3" y="195.2">VGACaps</text>
<text x="261.5" y="192.4">Rev</text>
<text x="264.2" y="195.2">0.2</text>
<text x="171" y="200.7">Date:</text>
<text x="185.3" y="200.7">Saturday, April 14, 2012</text>
<text x="225.8" y="200.7">Sheet</text>
<text x="239.6" y="200.7">4</text>
<text x="247.8" y="200.7">of</text>
<text x="256" y="200.7">6</text>
</g>
<g font-size="2.5" fill="#000080">
<text x="99.7" y="16.9">R2</text>
<text x="113.4" y="16.9">0E,DNI</text>
<text x="140.8" y="16.9">L1</text>
<text x="99.7" y="22.4">R3</text>
<text x="113.4" y="22.4">0E</text>
<text x="102.4" y="27.9">C9</text>
<text x="110.7" y="27.9">1uF</text>
<text x="149.1" y="25.1">MMZ1608R301A</text>
<text x="55.8" y="30.6">R4</text>
<text x="69.5" y="30.6">0E</text>
<text x="143.6" y="33.3">C10</text>
<text x="151.8" y="33.3">1uF</text>
<text x="55.8" y="36.1">R5</text>
<text x="58.5" y="41.6">C11</text>
<text x="66.8" y="41.6">1uF</text>
<text x="69.5" y="36.1">0E,DNI</text>
<text x="143.6" y="38.8">C12</text>
<text x="151.8" y="38.8">1uF</text>
<text x="143.6" y="44.3">C13</text>
<text x="151.8" y="44.3">1uF</text>
<text x="236.8" y="47">P4</text>
<text x="101.6" y="51.4">U2</text>
<text x="236.8" y="49.8">Stereo Jack</text>
<text x="182.5" y="55.3">C14</text>
<text x="193.5" y="55.3">0.47uF</text>
<text x="182.5" y="63.5">C15</text>
<text x="193.5" y="63.5">0.47uF</text>
<text x="209.8" y="69.5" transform="rotate(-90 209.8 69.5)">D1</text>
<text x="217.2" y="70.1" transform="rotate(-90 217.2 70.1)">D2</text>
<text x="199.1" y="74.4" transform="rotate(-90 199.1 74.4)">10K, 5%</text>
<text x="207" y="75" transform="rotate(-90 207 75)">10K, 5%</text>
<text x="199.1" y="79.1" transform="rotate(-90 199.1 79.1)">R6</text>
<text x="207" y="79.6" transform="rotate(-90 207 79.6)">R7</text>
<text x="236.8" y="88.2">P5</text>
<text x="210.1" y="93.1" transform="rotate(-90 210.1 93.1)">DIO_V5.5MLA0603</text>
<text x="216.9" y="93.3" transform="rotate(-90 216.9 93.3)">DIO_V5.5MLA0603</text>
<text x="236.8" y="90.9">Stereo Jack</text>
<text x="72.2" y="101.9">R8</text>
<text x="85.9" y="101.9">0E</text>
<text x="175.4" y="96.4">C16</text>
<text x="186.4" y="96.4">0.47uF</text>
<text x="175.1" y="104.6">C17</text>
<text x="186.1" y="104.6">0.47uF</text>
<text x="207" y="110.7" transform="rotate(-90 207 110.7)">D3</text>
<text x="214.4" y="111.2" transform="rotate(-90 214.4 111.2)">D4</text>
<text x="99.7" y="115.6">TLV320AIC3104</text>
<text x="193.3" y="117.5" transform="rotate(-90 193.3 117.5)">20K, 1%</text>
<text x="201.8" y="118.1" transform="rotate(-90 201.8 118.1)">20K, 1%</text>
<text x="193.3" y="121.9" transform="rotate(-90 193.3 121.9)">R9</text>
<text x="202.1" y="123" transform="rotate(-90 202.1 123)">R10</text>
<text x="41.2" y="131">U3</text>
<text x="83.2" y="129.3">C18</text>
<text x="91.4" y="129.3">.1uF</text>
<text x="207.3" y="134.2" transform="rotate(-90 207.3 134.2)">DIO_V5.5MLA0603</text>
<text x="214.2" y="134.5" transform="rotate(-90 214.2 134.5)">DIO_V5.5MLA0603</text>
<text x="85.9" y="143">R11</text>
<text x="94.2" y="143">28k</text>
<text x="102.4" y="143">R12</text>
<text x="110.7" y="143">0E</text>
<text x="96.9" y="148.5">C19</text>
<text x="105.2" y="148.5">.1uF</text>
<text x="24.5" y="151.3">C20</text>
<text x="24.5" y="154.6">1uF</text>
<text x="85.9" y="154.1">R13</text>
<text x="94.2" y="154.1">56.2k</text>
<text x="102.4" y="154.1">R14</text>
<text x="110.7" y="154.1">0E</text>
<text x="33.8" y="156.8">TPS73701DCQ</text>
<text x="80.5" y="170.5">C21</text>
<text x="88.7" y="170.5">.1uF</text>
<text x="116.1" y="173.2">Y1</text>
<text x="91.4" y="184.2">R15</text>
<text x="99.7" y="184.2">0E</text>
<text x="116.1" y="192.4">12.288MHz</text>
</g>
<g font-size="2.5" fill="#f00">
<text x="67.3" y="49.7">XTAL_12_288</text>
<text x="50.3" y="56.6">2</text>
<text x="56.3" y="56.6">Audio_MCLK</text>
<text x="50.3" y="62.1">2</text>
<text x="56.3" y="62.1">Audio_BCLK</text>
<text x="50.3" y="67.6">2</text>
<text x="56.3" y="67.6">Audio_FSX</text>
<text x="50.3" y="73.1">2</text>
<text x="56.3" y="73.1">Audio_DI</text>
<text x="50.3" y="78.6">2</text>
<text x="54.9" y="78.6">Audio_DO</text>
<text x="36.6" y="89.6">2,5,6</text>
<text x="44.2" y="89.6">I2C2_SCL</text>
<text x="36.6" y="97.8">2,5,6</text>
<text x="44" y="97.8">I2C2_SDA</text>
<text x="36.6" y="103.3">2</text>
<text x="39.9" y="103.3">SYS_RESETn</text>
<text x="72.8" y="184.1">XTAL_12_288</text>
</g>
<g font-size="2.5" fill="#004080">
<text x="101" y="56.9">MCLK</text>
<text x="147" y="59.6">MIC1LM/LINE1LM</text>
<text x="147.7" y="56.9">MIC1LP/LINE1LP</text>
<text x="238.2" y="56.9">S2</text>
<text x="101" y="62.4">BCLK</text>
<text x="120" y="62.3" transform="rotate(-90 120 62.3)">IOVDD</text>
<text x="125.5" y="61.5" transform="rotate(-90 125.5 61.5)">DVDD</text>
<text x="131" y="63.3" transform="rotate(-90 131 63.3)">DRVDD</text>
<text x="136.5" y="61.3" transform="rotate(-90 136.5 61.3)">AVDD</text>
<text x="141.9" y="63.3" transform="rotate(-90 141.9 63.3)">DRVDD</text>
<text x="146.1" y="65.2">MIC1RM/LINE1RM</text>
<text x="146.8" y="62.4">MIC1RP/LINE1RP</text>
<text x="238.2" y="65.2">S1</text>
<text x="101" y="67.9">WCLK</text>
<text x="140.9" y="70.7">MIC2L/LINE2L/MICDET</text>
<text x="238.2" y="70.7">GND</text>
<text x="101" y="73.4">DIN</text>
<text x="150.1" y="76.1">MIC2R/LINE2R</text>
<text x="156.9" y="73.4">MICBIAS</text>
<text x="101" y="78.9">DOUT</text>
<text x="156.9" y="81.6">HPLOUT</text>
<text x="101" y="89.8">SCL</text>
<text x="156" y="89.8">HPRCOM</text>
<text x="156.4" y="84.4">HPLCOM</text>
<text x="156.5" y="92.6">HPROUT</text>
<text x="101" y="98.1">SDA</text>
<text x="154.3" y="100.8">LEFT_LOM</text>
<text x="154.6" y="98.1">LEFT_LOP</text>
<text x="238.2" y="98.1">S2</text>
<text x="101" y="103.5">RESET</text>
<text x="153" y="106.3">RIGHT_LOP</text>
<text x="238.2" y="106.3">S1</text>
<text x="122.8" y="112" transform="rotate(-90 122.8 112)">DVSS</text>
<text x="128.2" y="112" transform="rotate(-90 128.2 112)">DRVSS</text>
<text x="133.7" y="112" transform="rotate(-90 133.7 112)">AVSS1</text>
<text x="139.2" y="112" transform="rotate(-90 139.2 112)">AVSS2</text>
<text x="152.7" y="109.1">RIGHT_LOM</text>
<text x="238.2" y="111.8">GND</text>
<text x="40.7" y="136.5">IN</text>
<text x="60.2" y="136.5">OUT</text>
<text x="40.7" y="141.9">EN</text>
<text x="58" y="144.7">NR/FB</text>
<text x="54.2" y="150.5" transform="rotate(-90 54.2 150.5)">GND</text>
<text x="59.6" y="150.5" transform="rotate(-90 59.6 150.5)">TAB</text>
<text x="117.5" y="177.6">VDD</text>
<text x="127.7" y="177.6">OE</text>
<text x="117.5" y="185.8">OUT</text>
<text x="125.8" y="185.8">GND</text>
</g>
<g font-size="2">
<text x="35.2" y="8.5">5</text>
<text x="87.3" y="8.5">4</text>
<text x="139.4" y="8.5">3</text>
<text x="191.5" y="8.5">2</text>
<text x="243.6" y="8.5">1</text>
<text x="7.1" y="34.9">D</text>
<text x="270.5" y="34.9">D</text>
<text x="7.1" y="82.9">C</text>
<text x="270.5" y="82.9">C</text>
<text x="7.1" y="130.9">B</text>
<text x="270.5" y="130.9">B</text>
<text x="7.1" y="178.9">A</text>
<text x="270.5" y="178.9">A</text>
<text x="35.2" y="203.2">5</text>
<text x="87.3" y="203.2">4</text>
<text x="139.4" y="203.2">3</text>
<text x="191.5" y="203.2">2</text>
<text x="243.6" y="203.2">1</text>
</g>
</svg>
